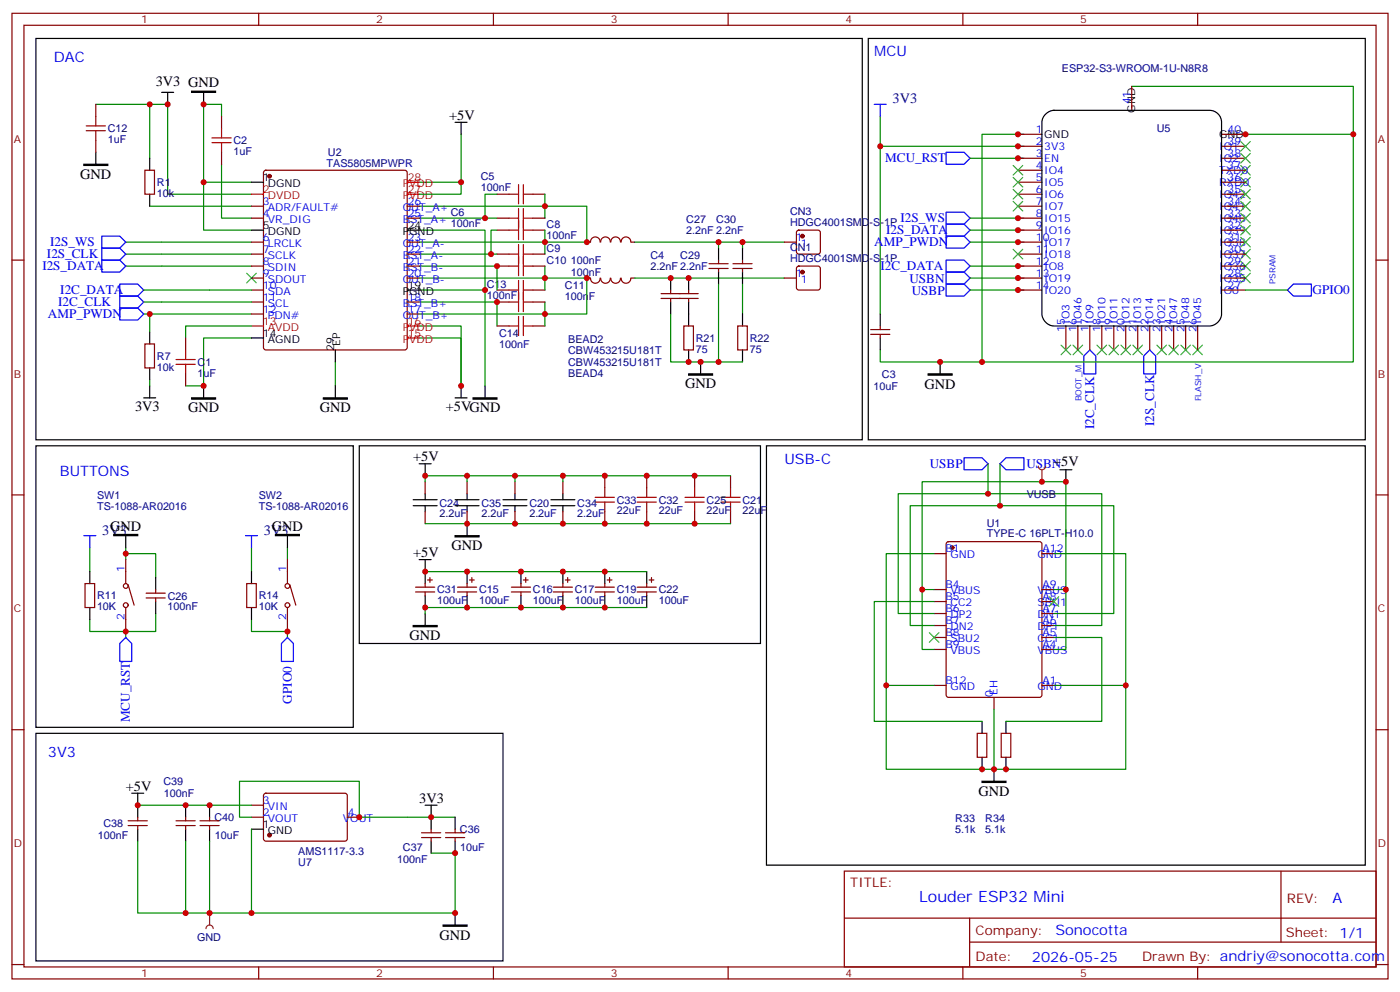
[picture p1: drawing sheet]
<svg xmlns="http://www.w3.org/2000/svg" width="412mm" height="292mm" viewBox="0 0 412 292" stroke-linecap="round" stroke-linejoin="round" font-family="sans-serif">
<g fill="none" stroke="#870000" stroke-width=".35">
<path d="M3.5 3.9h405.4v284.4h-405.4zM7.1 7.4h398.2v277.3h-398.2zM76.2 3.9v3.5M145.3 3.9v3.5M214.5 3.9v3.5M283.6 3.9v3.5M352.8 3.9v3.5M28.2 30.7v3.6M65.3 34.3v3.5M299.9 39.5h7M333.4 25.4v7.1M359.8 39.5h7.1"/>
<path d="M28.2 41.3v3.5M42.7 50.1h2.8v7.1h-2.8zM65.3 44.8v3.6M77.8 50.3l.5-.2h40.9l.5 .2 .2 .5v51.5l-.2 .5-.5 .2h-40.9l-.5-.2-.2-.5v-51.5zM146.4 57.2h3.5M157 57.2h3.5M299.9 57.2h7M299.9 53.7h7M299.9 50.1h7M299.9 46.6h7M299.9 43.1h7M359.8 57.2h7.1"/>
<path d="M359.8 53.7h7.1M359.8 50.1h7.1M359.8 46.6h7.1M359.8 43.1h7.1M3.5 76.6h3.6M74.1 60.7h3.5M74.1 64.2h3.5M74.1 71.3h3.5M74.1 74.8h3.5M74.1 78.4h3.5M119.9 60.7h3.6M119.9 64.2h3.6"/>
<path d="M119.9 71.3h3.6M119.9 74.8h3.6M119.9 78.4h3.6M146.4 64.2h3.5M146.4 74.8h3.5M146.4 78.4h3.5M146.4 67.8h3.5M157 64.2h3.5M157 74.8h3.5M157 78.4h3.5M157 67.8h3.5M176.8 71.3a1.41 1.41 0 0 0-1.4-1.5 1.41 1.41 0 0 0-1.4 1.5h-1.1"/>
<path d="M177 71.3a1.41 1.41 0 0 1 1.4-1.5 1.41 1.41 0 0 1 1.4 1.5M179.9 71.3a1.41 1.41 0 0 1 1.4-1.5 1.41 1.41 0 0 1 1.4 1.5M183 71.3a1.41 1.41 0 0 1 1.4-1.5 1.41 1.41 0 0 1 1.4 1.5M185.9 71.3h1.1M208.8 79.1h5.7M208.8 77.6h5.7M211.7 76.6v1M211.7 79.1v1M215.9 79.1h5.6M215.9 77.6h5.6M218.7 76.6v1M218.7 79.1v1"/>
<path d="M299.9 60.7h7M299.9 64.2h7M299.9 71.3h7M299.9 74.8h7M299.9 78.4h7M299.9 67.8h7M359.8 60.7h7.1M359.8 64.2h7.1M359.8 71.3h7.1M359.8 74.8h7.1M359.8 78.4h7.1M359.8 67.8h7.1"/>
<path d="M405.3 76.6h3.6M54.7 99.5v3.5M74.1 81.9h3.5M74.1 85.4h3.5M74.1 88.9h3.5M74.1 92.5h3.5M119.9 81.9h3.6M119.9 88.9h3.6M119.9 92.5h3.6M146.4 85.4h3.5M146.4 88.9h3.5M146.4 96h3.5"/>
<path d="M157 85.4h3.5M157 88.9h3.5M157 96h3.5M172.9 81.9h1.1a1.41 1.41 0 0 0 1.4 1.5 1.41 1.41 0 0 0 1.4-1.5M179.8 81.9a1.41 1.41 0 0 1-1.4 1.5 1.41 1.41 0 0 1-1.4-1.5M182.7 81.9a1.41 1.41 0 0 1-1.4 1.5 1.41 1.41 0 0 1-1.4-1.5M185.8 81.9a1.41 1.41 0 0 1-1.4 1.5 1.41 1.41 0 0 1-1.4-1.5M185.9 81.9h1.1M194.7 87.9h11M194.7 86.5h11M197.6 85.4v1.1M197.6 87.9v1"/>
<path d="M201.4 96h2.9v7h-2.9zM202.8 85.4v1.1M202.8 87.9v1M217.3 96h2.8v7h-2.8zM256.5 98.5h5.6M256.5 97h5.6M259.3 96v1M259.3 98.5v1M299.9 81.9h7M299.9 85.4h7M314 96v7M317.5 96v7"/>
<path d="M321 96v7M324.6 96v7M328.1 96v7M331.6 96v7M335.1 96v7M338.7 96v7M342.2 96v7M345.7 96v7M349.2 96v7M352.8 96v7M359.8 81.9h7.1M359.8 85.4h7.1"/>
<path d="M42.7 101.3h2.8v7h-2.8zM54.7 110.1v3.5M3.5 145.7h3.6M125.2 141.9v3.5M125.2 150.7v3.5M137.6 141.9v3.5M137.6 150.7v3.5M151.7 141.9v3.5M151.7 150.7v3.5M165.8 141.9v3.5M165.8 150.7v3.5M178.2 140.1v3.5"/>
<path d="M178.2 150.7v3.5M190.5 140.1v3.5M190.5 150.7v3.5M204.6 140.1v3.5M204.6 150.7v3.5M215.2 140.1v3.5M215.2 150.7v3.5M405.3 145.7h3.6M122.4 172.9h5.7M122.4 174.3h5.7M125.2 171.8v1.1M125.2 174.3v1.1"/>
<path d="M125.9 170.8h1.5M126.6 170.1v1.4M134.8 172.9h5.6M134.8 174.3h5.6M137.6 171.8v1.1M137.6 174.3v1.1M138.3 170.8h1.4M139 170.1v1.4M150.6 172.9h5.7M150.6 174.3h5.7M153.5 171.8v1.1M153.5 174.3v1.1"/>
<path d="M154.2 170.8h1.4M154.9 170.1v1.4M163 172.9h5.6M163 174.3h5.6M165.8 171.8v1.1M165.8 174.3v1.1M166.5 170.8h1.4M167.2 170.1v1.4M175.3 172.9h5.7M175.3 174.3h5.7M178.2 171.8v1.1M178.2 174.3v1.1"/>
<path d="M178.9 170.8h1.4M179.6 170.1v1.4M187.7 172.9h5.6M187.7 174.3h5.6M190.5 171.8v1.1M190.5 174.3v1.1M191.2 170.8h1.4M191.9 170.1v1.4M3.5 214.9h3.6M405.3 214.9h3.6M248.7 256.5h156.6v28.2h-156.6zM377.3 256.5v20.9"/>
<path d="M248.7 270.4h156.5M285.6 277.4h119.6M285.6 270.4v14.1M3.5 284h3.6M76.2 284.7v3.6M145.3 284.7v3.6M214.5 284.7v3.6M283.6 284.7v3.6M352.8 284.7v3.6M405.3 284h3.6"/>
</g>
<g fill="none" stroke="#000" stroke-width=".35">
<path d="M10.6 11.3h243.4v118.2h-243.4zM255.8 11.3h146.4v118.2h-146.4zM47.6 27.2h3.6M49.4 27.2v3.5M60 27.2v3.5M134.1 36h3.5M135.8 36v3.5M308.1 33.5a3.6 3.6 0 0 1 2.3-1h45.9a3.5 3.5 0 0 1 3.5 3.5v56.5a3.8 3.8 0 0 1-3.5 3.5h-45.9a3.8 3.8 0 0 1-3.5-3.5v-56.5a3.5 3.5 0 0 1 1.2-2.5zM28.2 44.8v3.6M44.1 46.6v3.5M44.1 57.2v3.5M74.1 53.7h3.5"/>
<path d="M74.1 67.8h3.5M119.9 67.8h3.6M211.7 73.1v3.5M218.7 73.1v3.5M44.1 97.8v3.5M74.1 99.5h3.5M119.9 85.4h3.6M197.6 81.9v3.5M197.6 88.9v3.6M202.8 81.9v3.5M202.8 88.9v7.1M211.7 80.1v3.5"/>
<path d="M218.7 80.1v3.5M218.7 92.5v3.5M259.3 92.5v3.5M259.3 99.5v3.5M42.3 117.2h3.6M44.1 108.3v3.6M44.1 113.6v3.6M60 113.6v3.6M98.8 103v3.6M98.8 113.6v3.6M134.1 117.2h3.5M135.8 113.6v3.6"/>
<path d="M142.9 113.6v3.6M202.8 103v3.6M206.4 106.6v3.5M218.7 103v3.6M276.9 106.6v3.5M10.6 131.3h93.5v82.9h-93.5zM105.8 131.3h118.2v58.2h-118.2zM123.5 136.6h3.5M125.2 136.6v3.5M225.8 131.3h176.4v123.4h-176.4zM121.7 148.9h7.1M121.7 147.1h7.1"/>
<path d="M125.2 145.4v1.7M125.2 148.9v1.8M134.1 148.9h7M134.1 147.1h7M137.6 145.4v1.7M137.6 148.9v1.8M137.6 154.2v3.5M148.2 148.9h7M148.2 147.1h7M151.7 145.4v1.7M151.7 148.9v1.8M162.3 148.9h7"/>
<path d="M162.3 147.1h7M165.8 145.4v1.7M165.8 148.9v1.8M123.5 164.8h3.5M125.2 164.8v7M125.2 175.4v3.5M137.6 168.3v3.5M137.6 175.4v3.5M153.5 168.3v3.5M153.5 175.4v3.5M165.8 168.3v3.5M165.8 175.4v3.5"/>
<path d="M178.2 168.3v3.5M178.2 175.4v3.5M190.5 168.3v3.5M190.5 175.4v3.5M125.2 180.7v3.5"/>
</g>
<g fill="none" stroke="#008700" stroke-width=".35">
<path d="M28.2 30.7h15.9M65.3 34.3v-3.6h-5.3v23h14.1M135.8 39.5v17.7h-12.3M259.3 34.3v58.2M301.6 39.5h-12.3v67.1h-30v-3.6M333.4 25.4h65.2v81.2h-109.3M361.6 39.5h37M44.1 46.6v-15.9h5.3v26.5h24.7M60 53.7v14.1h14.1M65.3 48.4v15.8h8.8M123.5 53.7h12.3M146.4 57.2h-3.5v7"/>
<path d="M160.5 57.2v3.5h12.4v10.6h-12.4v-3.5M259.3 43.1h42.3M285.8 46.6h15.8M361.6 57.2h1.8M37 78.4h37.1M37 74.8h37.1M37 71.3h37.1M44.1 60.7h30M123.5 60.7h37v3.5M123.5 71.3h37v3.5M123.5 74.8h22.9M123.5 67.8h19.4v17.6"/>
<path d="M123.5 78.4h22.9v7M123.5 64.2h22.9M146.4 67.8h-1.8v7M160.5 78.4v3.5h-37M187 71.3h44.1M211.7 71.3v1.8M218.7 71.3v1.8M285.8 78.4h15.8M285.8 71.3h15.8M285.8 64.2h15.8M285.8 67.8h15.8M361.6 71.3h1.8"/>
<path d="M361.6 64.2h1.8M361.6 60.7h1.8M361.6 67.8h1.8M42.3 85.4h31.8M42.3 88.9h31.8M42.3 92.5h31.8M44.1 92.5v5.3M74.1 99.5h-14.1v14.1h-5.3M74.1 96h-19.4v3.5M123.5 88.9h22.9v7.1M123.5 96h12.3v17.6v-14.1h-12.3M123.5 85.4h19.4v28.2"/>
<path d="M160.5 88.9v3.6h-37M160.5 85.4v-3.5h12.4v10.6h-12.4v3.5M187 81.9h44.1M211.7 83.6v23h-14.1v-14.1M218.7 83.6v8.9M285.8 85.4h15.8M285.8 81.9h15.8M366.9 85.4h12.3M44.1 111.9v1.7M98.8 106.6v7M211.7 106.6h7M125.2 154.2h90"/>
<path d="M137.6 140.1v1.8M151.7 140.1v1.8M165.8 140.1v1.8M215.2 140.1h-90v1.8M125.2 168.3h65.3M190.5 178.9h-65.3v1.8"/>
</g>
<path d="M56.4 26.8h7.1v.4h-7.1zM24.7 48.4h7v.3h-7zM56.4 117.2h7.1v.3h-7.1zM95.2 117.2h7.1v.3h-7.1zM139.3 117.2h7.1v.3h-7.1zM202.8 110.1h7.1v.4h-7.1zM273.4 110.1h7.1v.4h-7.1zM134.1 157.7h7v.4h-7zM121.7 184.2h7.1v.3h-7.1z" fill="#000" stroke="#000" stroke-width=".35"/>
<g fill="none" stroke="#00f" stroke-width=".35">
<path d="M257.5 30.7h3.6M259.3 30.7v3.6M278.7 44.8h5.3l1.8 1.8-1.8 1.8h-5.3zM30 76.6h5.3l1.7 1.8-1.7 1.7h-5.3zM30 73.1h5.3l1.7 1.7-1.7 1.8h-5.3zM30 69.5h5.3l1.7 1.8-1.7 1.8h-5.3zM278.7 69.5h5.3l1.8 1.8-1.8 1.8h-5.3zM278.7 62.5h5.3l1.8 1.7-1.8 1.8h-5.3zM278.7 76.6h5.3l1.8 1.8-1.8 1.7h-5.3zM278.7 66h5.3l1.8 1.8-1.8 1.7h-5.3zM35.3 90.7h5.3l1.7 1.8-1.7 1.7h-5.3zM35.3 87.2h5.3l1.7 1.7-1.7 1.8h-5.3z"/>
<path d="M35.3 83.6h5.3l1.7 1.8-1.7 1.8h-5.3zM278.7 83.6h5.3l1.8 1.8-1.8 1.8h-5.3zM278.7 80.1h5.3l1.8 1.8-1.8 1.7h-5.3zM381 83.6h5.3v3.6h-5.3l-1.8-1.8zM321 103l1.8 1.8v5.3h-3.5v-5.3zM338.7 103l1.7 1.8v5.3h-3.5v-5.3z"/>
</g>
<g fill="none" stroke="#3c3" stroke-width=".35">
<path d="M298.4 48.7l2.9 2.8M298.4 52.2l2.9 2.9M298.4 55.8l2.9 2.8M298.4 59.3l2.9 2.8M301.3 48.7l-2.9 2.8M301.3 52.2l-2.9 2.9M301.3 55.8l-2.9 2.8M301.3 59.3l-2.9 2.8M365.5 52.2l2.8 2.9M365.5 48.7l2.8 2.8M365.5 45.2l2.8 2.8M365.5 41.7l2.8 2.8"/>
<path d="M365.5 55.8l2.8 2.8M365.5 59.3l2.8 2.8M368.3 52.2l-2.8 2.9M368.3 48.7l-2.8 2.8M368.3 45.2l-2.8 2.8M368.3 41.7l-2.8 2.8M368.3 55.8l-2.8 2.8M368.3 59.3l-2.8 2.8M298.4 73.4l2.9 2.8M301.3 73.4l-2.9 2.8M365.5 76.9l2.8 2.9M365.5 73.4l2.8 2.8"/>
<path d="M365.5 62.8l2.8 2.9M365.5 66.4l2.8 2.8M365.5 69.9l2.8 2.8M368.3 76.9l-2.8 2.9M368.3 73.4l-2.8 2.8M368.3 62.8l-2.8 2.9M368.3 66.4l-2.8 2.8M368.3 69.9l-2.8 2.8M72.7 80.5l2.8 2.8M75.5 80.5l-2.8 2.8M365.5 80.5l2.8 2.8M368.3 80.5l-2.8 2.8"/>
<path d="M312.6 101.6l2.8 2.9M315.4 101.6l-2.8 2.9M316.1 101.6l2.8 2.9M318.9 101.6l-2.8 2.9M323.1 101.6l2.9 2.9M326 101.6l-2.9 2.9M326.7 101.6l2.8 2.9M329.5 101.6l-2.8 2.9M330.2 101.6l2.8 2.9M333 101.6l-2.8 2.9M333.7 101.6l2.8 2.9M336.5 101.6l-2.8 2.9"/>
<path d="M340.8 101.6l2.8 2.9M343.6 101.6l-2.8 2.9M344.3 101.6l2.8 2.9M347.1 101.6l-2.8 2.9M347.8 101.6l2.9 2.9M350.7 101.6l-2.9 2.9M351.4 101.6l2.8 2.9M354.2 101.6l-2.8 2.9"/>
</g>
<circle cx="79.4" cy="51.9" r=".53" fill="#870000" stroke="#870000" stroke-width=".35"/>
<path d="M74.1 57.2h3.5M119.9 57.2h3.6M119.9 53.7h3.6M74.1 96h3.5M119.9 96h3.6M119.9 99.5h3.6" fill="none" stroke="#f00" stroke-width=".35"/>
<g fill="none" stroke="#a10000" stroke-width=".35">
<path d="M25.4 37.1h5.6M25.4 38.5h5.6M28.2 34.3v2.8M28.2 38.5v2.8M65.3 37.8v2.8M62.4 40.6h5.7M62.4 42h5.7M65.3 42v2.8M149.9 57.2h2.9M152.8 54.4v5.6M154.2 57.2h2.8M154.2 54.4v5.6"/>
<path d="M149.9 64.2h2.9M149.9 74.8h2.9M149.9 67.8h2.9M149.9 78.4h2.9M152.8 61.4v9.2M152.8 72v9.2M154.2 61.4v9.2M154.2 72v9.2M154.2 64.2h2.8M154.2 74.8h2.8M154.2 67.8h2.8M154.2 78.4h2.8"/>
<path d="M149.9 88.9h2.9M149.9 96h2.9M149.9 85.4h2.9M152.8 82.6v9.2M152.8 93.2v5.6M154.2 82.6v9.2M154.2 93.2v5.6M154.2 88.9h2.8M154.2 96h2.8M154.2 85.4h2.8M51.9 105.9h5.6M51.9 107.3h5.6"/>
<path d="M54.7 103v2.9M54.7 107.3v2.8M175.3 147.8h5.7M175.3 146.4h5.7M178.2 143.6v2.8M178.2 147.8v2.9M187.7 147.8h5.6M187.7 146.4h5.6M190.5 143.6v2.8M190.5 147.8v2.9M201.8 147.8h5.6M201.8 146.4h5.6"/>
<path d="M204.6 143.6v2.8M204.6 147.8v2.9M212.4 147.8h5.6M212.4 146.4h5.6M215.2 143.6v2.8M215.2 147.8v2.9"/>
</g>
<path d="M60.7 273.4a1.06 1.06 0 0 1 1-1 1.06 1.06 0 0 1 1.1 1M61.7 268.9v3.5" fill="none" stroke="#8c2424" stroke-width=".35"/>
<circle cx="61.7" cy="268.9" r=".18" fill="#8c2424"/>
<g fill="none" stroke="#008700" stroke-width=".35">
<path d="M291 136.6v8.8h-26.4v35.3h10.6M294.6 136.6v12.3h-26.5v35.3h7.1M291 145.4h33.6v38.8h-14.2M294.6 148.9h33.5v31.8h-17.7M26.5 161.3v7M37 163h8.9v7.1M37 161.3v3.5M74.1 161.3v7M84.7 161.3v3.5M275.2 163h-14.1v38.8M310.4 163h21.2v38.8h-21.2M26.5 182.4v3.5h10.5"/>
<path d="M37 185.9v1.8M45.9 180.7v5.2h-8.9M74.1 182.4v3.5h10.6v1.8M310.4 187.7h14.2v24.7h-28.3M275.2 201.8h-14.1v24.7h70.5v-24.7M292.8 208.9v17.6M40.6 237.1h33.5M40.6 247.7v21.2h93.5v-17.7h-7.1M54.7 247.7v21.2M61.7 247.7v21.2M74.1 244.2v24.7M74.1 240.6h-3.5v-10.6h35.2v10.6h28.3"/>
</g>
<g fill="none" stroke="#000" stroke-width=".35">
<path d="M37 157.7v3.6M84.7 157.7v3.6M26.5 168.3v3.5M26.5 178.9v3.5M45.9 170.1v3.5M45.9 177.1v3.6M74.1 168.3v3.5M74.1 178.9v3.5M10.6 215.9h137.6v67.1h-137.6zM289.3 212.4v3.5M296.3 212.4v3.5M38.8 233.6h3.5"/>
<path d="M40.6 233.6v7M54.7 237.1v3.5M61.7 237.1v3.5M125.2 237.1h3.6M127 237.1v7.1M289.3 223v3.5M292.8 226.5v3.5M296.3 223v3.5M40.6 244.2v3.5M54.7 244.2v3.5M61.7 244.2v3.5M74.1 244.2h3.5"/>
<path d="M127 247.7v3.5M134.1 240.6v3.6M134.1 247.7v3.5M134.1 268.9v3.5"/>
</g>
<g fill="none" stroke="#870000" stroke-width=".35">
<path d="M231.1 71.3h3.5M234.8 68l.5-.2h5.6l.5 .2 .3 .5v5.6l-.3 .5-.5 .2h-5.6l-.5-.2-.2-.5v-5.6zM234.8 78.6l.5-.2h5.6l.5 .2 .3 .5v5.6l-.3 .5-.5 .2h-5.6l-.5-.2-.2-.5v-5.6zM231.1 81.9h3.5M278.9 159.7l.5-.2h26.8l.7 .4v44.7l-.4 .7-27.1 .1-.7-.5v-44.7zM25 171.8h2.9v7.1h-2.9zM37 164.8v7M37 178.9v7M37.7 172.2l1.8 6M43 176.1h5.7M43 174.7h5.7M45.9 173.6v1.1"/>
<path d="M45.9 176.1v1M72.7 171.8h2.8v7.1h-2.8zM84.7 164.8v7M84.7 178.9v7M85.4 172.2l1.7 6M275.2 177.1h3.5M275.2 163h3.5M275.2 173.6h3.5M306.9 177.1h3.5M306.9 163h3.5M306.9 173.6h3.5M275.2 187.7h3.5"/>
<path d="M275.2 180.7h3.5M275.2 184.2h3.5M275.2 191.2h3.5M306.9 187.7h3.5M306.9 180.7h3.5M306.9 184.2h3.5M306.9 191.2h3.5M275.2 201.8h3.5M287.9 215.9h2.8v7.1h-2.8zM292.8 205.4v3.5M294.9 215.9h2.8v7.1h-2.8zM306.9 201.8h3.5"/>
<path d="M74.1 237.1h3.5M77.8 233.8l.5-.2h23.6l.4 .7-.1 13-.6 .4-23.6-.1-.4-.6v-12.7zM37.7 243.1h5.7M37.7 241.7h5.7M40.6 240.6v1.1M40.6 243.1v1.1M51.9 243.1h5.6M51.9 241.7h5.6M54.7 240.6v1.1M54.7 243.1v1.1M58.9 243.1h5.7M58.9 241.7h5.7"/>
<path d="M61.7 240.6v1.1M61.7 243.1v1.1M74.1 240.6h3.5M102.3 240.6h3.5M124.2 246.6h5.6M124.2 245.2h5.6M127 244.2v1M127 246.6v1.1M131.2 246.6h5.7M131.2 245.2h5.7M134.1 244.2v1M134.1 246.6v1.1"/>
<circle cx="37" cy="172.5" r=".71"/>
<circle cx="37" cy="178.2" r=".71"/>
<circle cx="84.7" cy="172.5" r=".71"/>
<circle cx="84.7" cy="178.2" r=".71"/>
</g>
<path d="M33.5 157.4h7.1v.3h-7.1zM81.1 157.4h7.1v.3h-7.1zM289.3 230h7v.4h-7zM130.5 272.4h7.1v.3h-7.1z" fill="#000" stroke="#000" stroke-width=".35"/>
<g fill="#870000" stroke="#870000" stroke-width=".35">
<circle cx="79.4" cy="245.9" r=".53"/>
<circle cx="280.5" cy="161.3" r=".53"/>
<circle cx="236.4" cy="69.5" r=".53"/>
<circle cx="236.4" cy="80.1" r=".53"/>
</g>
<path d="M284 134.8h5.3l1.7 1.8-1.7 1.7h-5.3zM294.6 136.6l1.7-1.8h5.3v3.5h-5.3zM24.7 157.7h3.5M26.5 157.7v3.6M72.3 157.7h3.5M74.1 157.7v3.6M35.3 189.5l1.7-1.8 1.8 1.8v5.3h-3.5zM82.9 189.5l1.8-1.8 1.7 1.8v5.3h-3.5z" fill="none" stroke="#00f" stroke-width=".35"/>
<path d="M305.9 137.3a1.06 1.06 0 0 0 1 1 1.06 1.06 0 0 0 1.1-1M306.9 138.3v3.6" fill="none" stroke="#8c2424" stroke-width=".35"/>
<circle cx="306.9" cy="141.9" r=".18" fill="#8c2424"/>
<path d="M312.2 138.3h3.5M314 138.3v3.6" fill="none" stroke="#000" stroke-width=".35"/>
<path d="M271.6 173.6v17.6h3.6M275.2 173.6h-3.6v-31.7h42.4v31.7M275.2 177.1h-17.7v35.3h31.8M310.4 173.6h3.6v17.6h-3.6" fill="none" stroke="#008700" stroke-width=".35"/>
<path d="M309 175.7l2.9 2.8M311.9 175.7l-2.9 2.8M273.8 186.3l2.8 2.8M276.6 186.3l-2.8 2.8" fill="none" stroke="#3c3" stroke-width=".35"/>
<g fill="#c00">
<circle cx="60" cy="30.7" r=".88"/>
<circle cx="49.4" cy="30.7" r=".88"/>
<circle cx="142.9" cy="85.4" r=".88"/>
<circle cx="60" cy="53.7" r=".88"/>
<circle cx="60" cy="113.6" r=".88"/>
<circle cx="44.1" cy="92.5" r=".88"/>
<circle cx="44.1" cy="30.7" r=".88"/>
<circle cx="142.9" cy="64.2" r=".88"/>
<circle cx="144.6" cy="74.8" r=".88"/>
<circle cx="146.4" cy="88.9" r=".88"/>
<circle cx="146.4" cy="78.4" r=".88"/>
<circle cx="135.8" cy="53.7" r=".88"/>
<circle cx="135.8" cy="113.6" r=".88"/>
<circle cx="259.3" cy="43.1" r=".88"/>
<circle cx="289.3" cy="106.6" r=".88"/>
<circle cx="398.6" cy="39.5" r=".88"/>
<circle cx="160.5" cy="92.5" r=".88"/>
<circle cx="160.5" cy="60.7" r=".88"/>
<circle cx="160.5" cy="71.3" r=".88"/>
<circle cx="160.5" cy="81.9" r=".88"/>
<circle cx="172.9" cy="71.3" r=".88"/>
<circle cx="172.9" cy="81.9" r=".88"/>
<circle cx="202.8" cy="81.9" r=".88"/>
<circle cx="197.6" cy="81.9" r=".88"/>
<circle cx="211.7" cy="106.6" r=".88"/>
<circle cx="202.8" cy="106.6" r=".88"/>
<circle cx="206.4" cy="106.6" r=".88"/>
<circle cx="211.7" cy="71.3" r=".88"/>
<circle cx="218.7" cy="71.3" r=".88"/>
<circle cx="276.9" cy="106.6" r=".88"/>
<circle cx="299.9" cy="85.4" r=".88"/>
<circle cx="299.9" cy="81.9" r=".88"/>
<circle cx="299.9" cy="78.4" r=".88"/>
<circle cx="299.9" cy="71.3" r=".88"/>
<circle cx="299.9" cy="67.8" r=".88"/>
<circle cx="299.9" cy="64.2" r=".88"/>
<circle cx="299.9" cy="46.6" r=".88"/>
<circle cx="299.9" cy="43.1" r=".88"/>
<circle cx="299.9" cy="39.5" r=".88"/>
<circle cx="366.9" cy="39.5" r=".88"/>
<circle cx="125.2" cy="168.3" r=".88"/>
<circle cx="137.6" cy="168.3" r=".88"/>
<circle cx="153.5" cy="168.3" r=".88"/>
<circle cx="165.8" cy="168.3" r=".88"/>
<circle cx="178.2" cy="168.3" r=".88"/>
<circle cx="137.6" cy="178.9" r=".88"/>
<circle cx="153.5" cy="178.9" r=".88"/>
<circle cx="165.8" cy="178.9" r=".88"/>
<circle cx="178.2" cy="178.9" r=".88"/>
<circle cx="125.2" cy="178.9" r=".88"/>
<circle cx="204.6" cy="140.1" r=".88"/>
<circle cx="190.5" cy="140.1" r=".88"/>
<circle cx="178.2" cy="140.1" r=".88"/>
<circle cx="204.6" cy="154.2" r=".88"/>
<circle cx="190.5" cy="154.2" r=".88"/>
<circle cx="178.2" cy="154.2" r=".88"/>
<circle cx="165.8" cy="154.2" r=".88"/>
<circle cx="151.7" cy="154.2" r=".88"/>
<circle cx="137.6" cy="154.2" r=".88"/>
<circle cx="125.2" cy="140.1" r=".88"/>
<circle cx="137.6" cy="140.1" r=".88"/>
<circle cx="151.7" cy="140.1" r=".88"/>
<circle cx="165.8" cy="140.1" r=".88"/>
<circle cx="54.7" cy="237.1" r=".88"/>
<circle cx="40.6" cy="237.1" r=".88"/>
<circle cx="127" cy="240.6" r=".88"/>
<circle cx="134.1" cy="251.2" r=".88"/>
<circle cx="61.7" cy="237.1" r=".88"/>
<circle cx="105.8" cy="240.6" r=".88"/>
<circle cx="134.1" cy="268.9" r=".88"/>
<circle cx="54.7" cy="268.9" r=".88"/>
<circle cx="61.7" cy="268.9" r=".88"/>
<circle cx="74.1" cy="268.9" r=".88"/>
<circle cx="37" cy="163" r=".88"/>
<circle cx="37" cy="185.9" r=".88"/>
<circle cx="84.7" cy="185.9" r=".88"/>
<circle cx="291" cy="145.4" r=".88"/>
<circle cx="294.6" cy="148.9" r=".88"/>
<circle cx="289.3" cy="226.5" r=".88"/>
<circle cx="261.1" cy="201.8" r=".88"/>
<circle cx="331.6" cy="201.8" r=".88"/>
<circle cx="296.3" cy="226.5" r=".88"/>
<circle cx="292.8" cy="226.5" r=".88"/>
<circle cx="306.9" cy="141.9" r=".88"/>
<circle cx="271.6" cy="173.6" r=".88"/>
<circle cx="314" cy="141.9" r=".88"/>
<circle cx="314" cy="173.6" r=".88"/>
</g>
<text font-size="4.6" fill="#00f" x="270.8" y="265.5">Louder ESP32 Mini</text>
<g font-size="4.2" fill="#00f">
<text x="257.5" y="16.6">MCU</text>
<text x="15.9" y="18.4">DAC</text>
<text x="231.1" y="136.6">USB-C</text>
<text x="17.6" y="140.1">BUTTONS</text>
<text x="14.1" y="223">3V3</text>
<text x="392.5" y="265.8">A</text>
<text x="310.9" y="275.3">Sonocotta</text>
<text x="304" y="283.1">2026-05-25</text>
</g>
<g font-size="4.2">
<text x="45.9" y="25.4">3V3 GND</text>
<text x="132.3" y="35.3">+5V</text>
<text x="23.6" y="52.6">GND</text>
<text x="201.8" y="114.3">GND</text>
<text x="272.3" y="114.4">GND</text>
<text x="39.8" y="121.1">3V3</text>
<text x="55.4" y="121.4">GND</text>
<text x="94.2" y="121.4">GND</text>
<text x="131.3" y="121.1">+5VGND</text>
<text x="121.7" y="135.9">+5V</text>
<text x="310.2" y="137.1">+5V</text>
<text x="32.5" y="156.3">GND</text>
<text x="80.1" y="156.3">GND</text>
<text x="133" y="162">GND</text>
<text x="121.7" y="164.1">+5V</text>
<text x="120.6" y="188.4">GND</text>
<text x="37" y="232.9">+5V</text>
<text x="123.5" y="236.4">3V3</text>
<text x="288.2" y="234.4">GND</text>
<text x="129.5" y="276.7">GND</text>
</g>
<g font-size="4.2" fill="#000080">
<text x="262.9" y="30.4">3V3</text>
<text x="30.1" y="157.4">3V3</text>
<text x="77.7" y="157.4">3V3</text>
</g>
<g font-size="3.9" fill="#00f">
<text x="260.8" y="47.8">MCU_RST</text>
<text x="265.2" y="65.5">I2S_WS</text>
<text x="261" y="69">I2S_DATA</text>
<text x="13.8" y="76.1">I2S_CLK</text>
<text x="14.8" y="72.5">I2S_WS</text>
<text x="257.5" y="72.4">AMP_PWDN</text>
<text x="12.5" y="79.6">I2S_DATA</text>
<text x="259.4" y="79.6">I2C_DATA</text>
<text x="267.9" y="83.2">USBN</text>
<text x="17.8" y="86.6">I2C_DATA</text>
<text x="268.6" y="86.8">USBP</text>
<text x="386.6" y="86.7">GPIO0</text>
<text x="14.1" y="93.7">AMP_PWDN</text>
<text x="17.2" y="90.2">I2C_CLK</text>
<text x="339.9" y="125.4" transform="rotate(-90 339.9 125.4)">I2S_CLK</text>
<text x="322.3" y="126.4" transform="rotate(-90 322.3 126.4)">I2C_CLK</text>
<text x="273.9" y="137.9">USBP</text>
<text x="302.3" y="137.7">USBN</text>
<text x="86" y="207.2" transform="rotate(-90 86 207.2)">GPIO0</text>
<text x="38.3" y="212.7" transform="rotate(-90 38.3 212.7)">MCU_RST</text>
</g>
<g font-size="3.9" fill="#800">
<text x="250.5" y="261.1">TITLE:</text>
<text x="379.1" y="265.8">REV:</text>
<text x="287.4" y="275.3">Company:</text>
<text x="378.7" y="275.9">Sheet: 1/1</text>
<text x="287.4" y="283">Date:</text>
<text x="336.4" y="283.1">Drawn By: andriy@sonocotta.com</text>
</g>
<g font-size="3.2" fill="#800">
<text x="41.6" y="6.9">1</text>
<text x="110.8" y="6.9">2</text>
<text x="179.9" y="6.9">3</text>
<text x="249.1" y="6.9">4</text>
<text x="318.2" y="6.9">5</text>
<text x="4.1" y="42">A</text>
<text x="405.9" y="42">A</text>
<text x="4.1" y="111.2">B</text>
<text x="405.9" y="111.2">B</text>
<text x="4.1" y="180.3">C</text>
<text x="405.9" y="180.3">C</text>
<text x="4.1" y="249.4">D</text>
<text x="405.9" y="249.4">D</text>
<text x="41.6" y="287.7">1</text>
<text x="110.8" y="287.7">2</text>
<text x="179.9" y="287.7">3</text>
<text x="249.1" y="287.7">4</text>
<text x="318.2" y="287.7">5</text>
</g>
<g font-size="3.2" fill="#000080">
<text x="312.8" y="21.3">ESP32-S3-WROOM-1U-N8R8</text>
<text x="31.7" y="38.9">C12</text>
<text x="340.8" y="38.9">U5</text>
<text x="31.7" y="42.1">1uF</text>
<text x="68.8" y="45.6">1uF</text>
<text x="68.8" y="42.4">C2</text>
<text x="96.6" y="45.8">U2</text>
<text x="96.2" y="49.1">TAS5805MPWPR</text>
<text x="141.6" y="53">C5</text>
<text x="46.2" y="58.1">10k</text>
<text x="46.2" y="54.8">R1</text>
<text x="141.6" y="56.3">100nF</text>
<text x="132.8" y="63.6">C6</text>
<text x="202.2" y="65.8">C27</text>
<text x="211" y="65.8">C30</text>
<text x="232.7" y="63.4">CN3</text>
<text x="132.8" y="66.9">100nF</text>
<text x="161" y="70.4">100nF</text>
<text x="161" y="67.2">C8</text>
<text x="202.2" y="68.9">2.2nF 2.2nF</text>
<text x="232.7" y="66.5">HDGC4001SMD-S-1P</text>
<text x="161" y="74.2">C9</text>
<text x="161" y="77.8">C10</text>
<text x="168.2" y="77.8">100nF</text>
<text x="191.6" y="76.4">C4</text>
<text x="200.4" y="76.4">C29</text>
<text x="232.7" y="77.1">HDGC4001SMD-S-1P</text>
<text x="232.7" y="73.9">CN1</text>
<text x="168.2" y="81.3">100nF</text>
<text x="191.6" y="79.5">2.2nF 2.2nF</text>
<text x="143.4" y="88">100nF</text>
<text x="143.4" y="84.8">C13</text>
<text x="166.4" y="88.4">100nF</text>
<text x="166.4" y="85.1">C11</text>
<text x="147" y="99.2">C14</text>
<text x="167.4" y="101.1">BEAD2</text>
<text x="205" y="100.7">R21</text>
<text x="220.8" y="100.7">R22</text>
<text x="46.2" y="105.9">R7</text>
<text x="58.2" y="107.7">C1</text>
<text x="147" y="102.4">100nF</text>
<text x="167.4" y="104.2">CBW453215U181T</text>
<text x="167.4" y="107.8">CBW453215U181T</text>
<text x="205" y="103.8">75</text>
<text x="220.8" y="103.8">75</text>
<text x="46.2" y="109.2">10k</text>
<text x="58.2" y="110.9">1uF</text>
<text x="167.4" y="110.9">BEAD4</text>
<text x="259.8" y="111.2">C3</text>
<text x="257.3" y="114.8">10uF</text>
<text x="28.6" y="147">SW1</text>
<text x="76.2" y="147">SW2</text>
<text x="129.5" y="149.2">C24</text>
<text x="141.8" y="149.2">C35</text>
<text x="155.9" y="149.2">C20</text>
<text x="170" y="149.2">C34</text>
<text x="181.7" y="148.3">C33</text>
<text x="194" y="148.3">C32</text>
<text x="208.1" y="148.3">C25</text>
<text x="218.7" y="148.3">C21</text>
<text x="302.4" y="146.5">VUSB</text>
<text x="28.6" y="150.1">TS-1088-AR02016</text>
<text x="76.2" y="150.1">TS-1088-AR02016</text>
<text x="129.5" y="152.3">2.2uF</text>
<text x="141.8" y="152.3">2.2uF</text>
<text x="155.9" y="152.3">2.2uF</text>
<text x="170" y="152.3">2.2uF</text>
<text x="181.7" y="151.5">22uF</text>
<text x="194" y="151.5">22uF</text>
<text x="208.1" y="151.5">22uF</text>
<text x="218.7" y="151.5">22uF</text>
<text x="290.7" y="155.1">U1</text>
<text x="290.7" y="158.2">TYPE-C 16PLT-H10.0</text>
<text x="28.6" y="179.7">10K</text>
<text x="28.6" y="176.5">R11</text>
<text x="49.4" y="179.7">100nF</text>
<text x="49.4" y="176.5">C26</text>
<text x="76.2" y="179.7">10K</text>
<text x="76.2" y="176.5">R14</text>
<text x="128.8" y="177.9">100uF</text>
<text x="128.8" y="174.7">C31</text>
<text x="141.1" y="177.9">100uF</text>
<text x="141.1" y="174.7">C15</text>
<text x="157" y="177.9">100uF</text>
<text x="157" y="174.7">C16</text>
<text x="169.3" y="177.9">100uF</text>
<text x="169.3" y="174.7">C17</text>
<text x="181.7" y="177.9">100uF</text>
<text x="181.7" y="174.7">C19</text>
<text x="194" y="177.9">100uF</text>
<text x="194" y="174.7">C22</text>
<text x="48.1" y="231.2">C39</text>
<text x="48.2" y="234.7">100nF</text>
<text x="30.5" y="243.5">C38</text>
<text x="63.2" y="241.8">C40</text>
<text x="135.5" y="245.3">C36</text>
<text x="281.4" y="245.4">5.1k</text>
<text x="281.4" y="242.1">R33</text>
<text x="290.2" y="245.4">5.1k</text>
<text x="290.2" y="242.1">R34</text>
<text x="28.8" y="247.1">100nF</text>
<text x="63.3" y="247.1">10uF</text>
<text x="87.9" y="251.7">AMS1117-3.3</text>
<text x="118.7" y="250.6">C37</text>
<text x="135.6" y="250.6">10uF</text>
<text x="87.9" y="255">U7</text>
<text x="117" y="254.1">100nF</text>
<text x="58.1" y="277.1">GND</text>
</g>
<g font-size="3.2" fill="#00f">
<text x="333" y="30.7" transform="rotate(-90 333 30.7)">41</text>
<text x="305.2" y="39.2">1</text>
<text x="361.6" y="39.2">40</text>
<text x="305.2" y="46.2">3</text>
<text x="305.2" y="42.7">2</text>
<text x="307.6" y="47.7">EN</text>
<text x="307.6" y="44.1">3V3</text>
<text x="359.1" y="47.7">IO2</text>
<text x="359.1" y="44.1">IO1</text>
<text x="361.6" y="46.2">38</text>
<text x="361.6" y="42.7">39</text>
<text x="305.2" y="53.3">5</text>
<text x="305.2" y="49.8">4</text>
<text x="307.6" y="51.2">IO4</text>
<text x="359.1" y="51.2">TXD0</text>
<text x="361.6" y="53.3">36</text>
<text x="361.6" y="49.8">37</text>
<text x="305.2" y="56.8">6</text>
<text x="307.6" y="58.2">IO6</text>
<text x="307.6" y="54.7">IO5</text>
<text x="359.1" y="58.2">IO42</text>
<text x="359.1" y="54.7">RXD0</text>
<text x="361.6" y="56.8">35</text>
<text x="77.4" y="60.4">3</text>
<text x="77.4" y="63.9">4</text>
<text x="78.9" y="62.1">ADR/FAULT#</text>
<text x="78.9" y="65.7">VR_DIG</text>
<text x="118.6" y="65.7">BST_A+</text>
<text x="118.6" y="62.1">OUT_A+</text>
<text x="120.1" y="63.9">25</text>
<text x="120.1" y="60.4">26</text>
<text x="305.2" y="63.9">8</text>
<text x="305.2" y="60.4">7</text>
<text x="307.6" y="65.3">IO15</text>
<text x="307.6" y="61.8">IO7</text>
<text x="359.1" y="65.3">IO40</text>
<text x="359.1" y="61.8">IO41</text>
<text x="361.6" y="63.9">33</text>
<text x="361.6" y="60.4">34</text>
<text x="77.4" y="70.9">6</text>
<text x="120.1" y="70.9">23</text>
<text x="234.4" y="70.9">1</text>
<text x="305.2" y="70.9">10</text>
<text x="305.2" y="67.4">9</text>
<text x="307.6" y="68.8">IO16</text>
<text x="359.1" y="68.8">IO39</text>
<text x="361.6" y="70.9">31</text>
<text x="361.6" y="67.4">32</text>
<text x="77.4" y="74.5">7</text>
<text x="77.4" y="78">8</text>
<text x="78.9" y="72.7">LRCLK</text>
<text x="78.9" y="76.2">SCLK</text>
<text x="118.6" y="76.2">BST_A-</text>
<text x="118.6" y="72.7">OUT_A-</text>
<text x="120.1" y="78">21</text>
<text x="120.1" y="74.5">22</text>
<text x="235.9" y="72.7">1</text>
<text x="305.2" y="78">12</text>
<text x="305.2" y="74.5">11</text>
<text x="307.6" y="75.9">IO18</text>
<text x="307.6" y="72.4">IO17</text>
<text x="359.1" y="75.9">IO37</text>
<text x="359.1" y="72.4">IO38</text>
<text x="361.6" y="78">29</text>
<text x="361.6" y="74.5">30</text>
<text x="77.4" y="81.5">9</text>
<text x="78.9" y="79.8">SDIN</text>
<text x="78.9" y="83.3">SDOUT</text>
<text x="118.6" y="83.3">OUT_B-</text>
<text x="118.6" y="79.8">BST_B-</text>
<text x="120.1" y="81.5">20</text>
<text x="234.4" y="81.5">1</text>
<text x="235.9" y="83.3">1</text>
<text x="305.2" y="81.5">13</text>
<text x="307.6" y="82.9">IO19</text>
<text x="307.6" y="79.4">IO8</text>
<text x="359.1" y="82.9">IO35</text>
<text x="359.1" y="79.4">IO36</text>
<text x="361.6" y="81.5">28</text>
<text x="77.4" y="85.1">10</text>
<text x="77.4" y="88.6">11</text>
<text x="78.9" y="86.8">SDA</text>
<text x="120.1" y="88.6">18</text>
<text x="305.2" y="85.1">14</text>
<text x="307.6" y="86.5">IO20</text>
<text x="359.1" y="86.5">IO0</text>
<text x="361.6" y="85.1">27</text>
<text x="77.4" y="92.1">12</text>
<text x="78.9" y="90.3">SCL</text>
<text x="78.9" y="93.9">PDN#</text>
<text x="118.6" y="93.9">OUT_B+</text>
<text x="118.6" y="90.3">BST_B+</text>
<text x="120.1" y="92.1">17</text>
<text x="315" y="95.3" transform="rotate(-90 315 95.3)">IO3</text>
<text x="318.6" y="95.3" transform="rotate(-90 318.6 95.3)">IO46</text>
<text x="322.1" y="95.3" transform="rotate(-90 322.1 95.3)">IO9</text>
<text x="325.6" y="95.3" transform="rotate(-90 325.6 95.3)">IO10</text>
<text x="329.1" y="95.3" transform="rotate(-90 329.1 95.3)">IO11</text>
<text x="332.7" y="95.3" transform="rotate(-90 332.7 95.3)">IO12</text>
<text x="336.2" y="95.3" transform="rotate(-90 336.2 95.3)">IO13</text>
<text x="339.7" y="95.3" transform="rotate(-90 339.7 95.3)">IO14</text>
<text x="343.3" y="95.3" transform="rotate(-90 343.3 95.3)">IO21</text>
<text x="346.8" y="95.3" transform="rotate(-90 346.8 95.3)">IO47</text>
<text x="350.3" y="95.3" transform="rotate(-90 350.3 95.3)">IO48</text>
<text x="353.8" y="95.3" transform="rotate(-90 353.8 95.3)">IO45</text>
<text x="313.6" y="97.8" transform="rotate(-90 313.6 97.8)">15</text>
<text x="317.1" y="97.8" transform="rotate(-90 317.1 97.8)">16</text>
<text x="320.7" y="97.8" transform="rotate(-90 320.7 97.8)">17</text>
<text x="324.2" y="97.8" transform="rotate(-90 324.2 97.8)">18</text>
<text x="327.7" y="97.8" transform="rotate(-90 327.7 97.8)">19</text>
<text x="331.3" y="97.8" transform="rotate(-90 331.3 97.8)">20</text>
<text x="334.8" y="97.8" transform="rotate(-90 334.8 97.8)">21</text>
<text x="338.3" y="97.8" transform="rotate(-90 338.3 97.8)">22</text>
<text x="341.8" y="97.8" transform="rotate(-90 341.8 97.8)">23</text>
<text x="345.4" y="97.8" transform="rotate(-90 345.4 97.8)">24</text>
<text x="348.9" y="97.8" transform="rotate(-90 348.9 97.8)">25</text>
<text x="352.4" y="97.8" transform="rotate(-90 352.4 97.8)">26</text>
<text x="278.5" y="162.7">B1</text>
<text x="280" y="164.4">GND</text>
<text x="305.6" y="164.4">GND</text>
<text x="307.1" y="162.7">A12</text>
<text x="36.7" y="168.3" transform="rotate(-90 36.7 168.3)">1</text>
<text x="84.3" y="168.3" transform="rotate(-90 84.3 168.3)">1</text>
<text x="278.5" y="173.2">B4</text>
<text x="307.1" y="173.2">A9</text>
<text x="278.5" y="176.8">B5</text>
<text x="280" y="175">VBUS</text>
<text x="280" y="178.5">CC2</text>
<text x="305.6" y="178.5">SBU1</text>
<text x="305.6" y="175">VBUS</text>
<text x="307.1" y="176.8">A8</text>
<text x="36.7" y="182.4" transform="rotate(-90 36.7 182.4)">2</text>
<text x="84.3" y="182.4" transform="rotate(-90 84.3 182.4)">2</text>
<text x="278.5" y="180.3">B6</text>
<text x="278.5" y="183.8">B7</text>
<text x="280" y="182.1">DP2</text>
<text x="280" y="185.6">DN2</text>
<text x="305.6" y="185.6">DP1</text>
<text x="305.6" y="182.1">DN1</text>
<text x="307.1" y="183.8">A6</text>
<text x="307.1" y="180.3">A7</text>
<text x="278.5" y="187.4">B8</text>
<text x="278.5" y="190.9">B9</text>
<text x="280" y="189.1">SBU2</text>
<text x="305.6" y="189.1">CC1</text>
<text x="307.1" y="190.9">A4</text>
<text x="307.1" y="187.4">A5</text>
<text x="280" y="192.7">VBUS</text>
<text x="305.6" y="192.7">VBUS</text>
<text x="278.5" y="201.5">B12</text>
<text x="280" y="203.2">GND</text>
<text x="305.6" y="203.2">GND</text>
<text x="307.1" y="201.5">A1</text>
<text x="292.5" y="205.4" transform="rotate(-90 292.5 205.4)">0</text>
<text x="293.9" y="204.6" transform="rotate(-90 293.9 204.6)">EH</text>
<text x="77.4" y="236.7">3</text>
<text x="78.9" y="238.5">VIN</text>
<text x="77.4" y="240.3">2</text>
<text x="78.9" y="242">VOUT</text>
<text x="101" y="242">VOUT</text>
<text x="102.5" y="240.3">4</text>
</g>
<g font-size="3.2">
<text x="334.4" y="33.2" transform="rotate(-90 334.4 33.2)">GND</text>
<text x="307.6" y="40.6">GND</text>
<text x="359.1" y="40.6">GND</text>
<text x="77.4" y="53.3">1</text>
<text x="78.9" y="55.1">DGND</text>
<text x="77.4" y="67.4">5</text>
<text x="78.9" y="69.2">DGND</text>
<text x="118.6" y="69.2">PGND</text>
<text x="120.1" y="67.4">24</text>
<text x="118.6" y="86.8">PGND</text>
<text x="120.1" y="85.1">19</text>
<text x="77.4" y="99.2">14</text>
<text x="78.9" y="100.9">AGND</text>
<text x="100.2" y="101.7" transform="rotate(-90 100.2 101.7)">EP</text>
<text x="98.4" y="103.2" transform="rotate(-90 98.4 103.2)">29</text>
<text x="77.4" y="243.8">1</text>
<text x="78.9" y="245.6">GND</text>
</g>
<g font-size="3.2" fill="#f00">
<text x="120.1" y="53.3">28</text>
<text x="77.4" y="56.8">2</text>
<text x="78.9" y="58.6">DVDD</text>
<text x="118.6" y="58.6">PVDD</text>
<text x="118.6" y="55.1">PVDD</text>
<text x="120.1" y="56.8">27</text>
<text x="77.4" y="95.6">13</text>
<text x="120.1" y="95.6">16</text>
<text x="78.9" y="97.4">AVDD</text>
<text x="118.6" y="100.9">PVDD</text>
<text x="118.6" y="97.4">PVDD</text>
<text x="120.1" y="99.2">15</text>
</g>
<g font-size="2.5" fill="#00f">
<text x="375.7" y="83.6" transform="rotate(-90 375.7 83.6)">PSRAM</text>
<text x="318.6" y="118.2" transform="rotate(-90 318.6 118.2)">BOOT_M</text>
<text x="353.8" y="118.2" transform="rotate(-90 353.8 118.2)">FLASH_V</text>
</g>
</svg>
